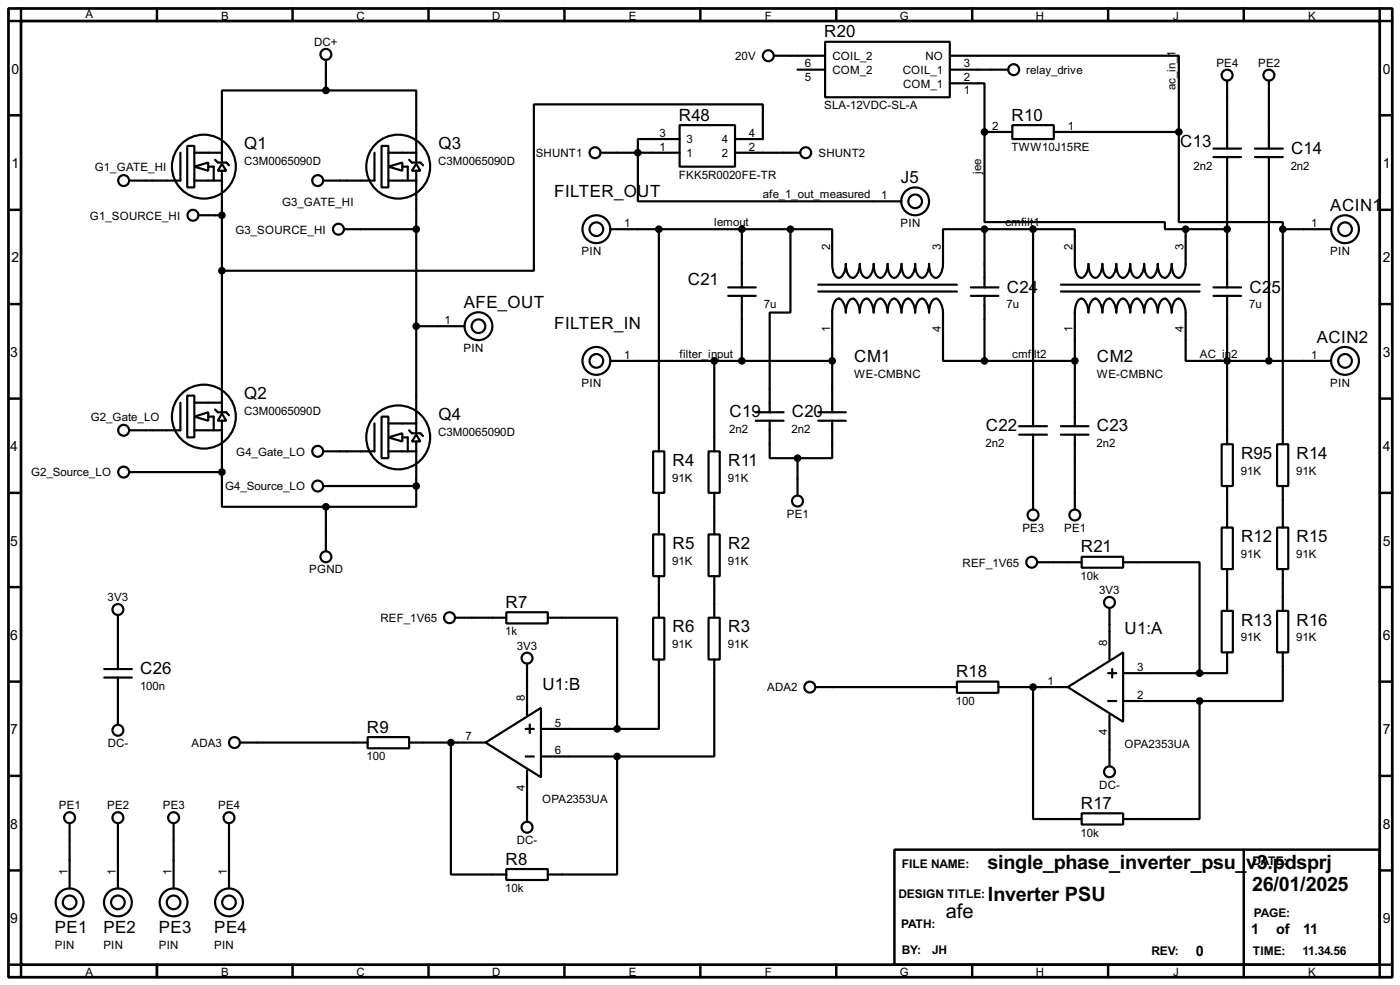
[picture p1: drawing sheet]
<svg xmlns="http://www.w3.org/2000/svg" width="256mm" height="180mm" viewBox="0 0 256 180" stroke-linecap="round" stroke-linejoin="round" font-family="sans-serif">
<path d="M1.6 1.6h253.5v177.3h-253.5zM3.9 3.9h248.9v172.7h-248.9z" fill="none" stroke="#000" stroke-width=".5"/>
<g fill="none" stroke="#000" stroke-width=".45">
<path d="M3.9 1.6v2.3h-2.3M28.8 1.6v2.3M53.6 1.6v2.3M78.5 1.6v2.3M103.4 1.6v2.3M128.3 1.6v2.3M153.2 1.6v2.3M178.1 1.6v2.3M203 1.6v2.3M227.9 1.6v2.3M252.8 1.6v2.3h2.3M1.6 21.1h2.3"/>
<path d="M1.6 38.4h2.3M252.8 21.1h2.3M252.8 38.4h2.3M1.6 55.7h2.3M252.8 55.7h2.3M1.6 73h2.3M252.8 73h2.3M1.6 90.2h2.3M252.8 90.2h2.3M1.6 107.5h2.3M252.8 107.5h2.3M1.6 124.8h2.3"/>
<path d="M252.8 124.8h2.3M1.6 142h2.3M1.6 159.3h2.3M163.9 155.5h88.9v21.1h-88.9zM227.9 155.5v23.4M252.8 142h2.3M252.8 159.3h2.3M1.6 176.6h2.3v2.3M28.8 176.6v2.3M53.6 176.6v2.3M78.5 176.6v2.3M103.4 176.6v2.3"/>
<path d="M128.3 176.6v2.3M153.2 176.6v2.3M178.1 176.6v2.3M203 176.6v2.3M255.1 176.6h-2.3v2.3"/>
</g>
<g fill="none" stroke="#000" stroke-width=".4">
<path d="M59.7 16.6h-19v8.9M59.7 16.6h16.6v8.9M59.7 11v5.6M141.8 10.2h9.4M146.1 12.8h5.1M151.2 7.7h22.8v10.1h-22.8zM174 15.3h6.4v8.9M174 10.2h42v14M174 12.8h10.7M224.8 14.8v12.4M232.5 14.8v12.4M33.1 28v5.1h-9.4"/>
<path d="M34.3 26.7h1.3v7.6h-1.3zM35.6 30.5l2.6-.7v1.5zM35.6 33.1h5.1M35.6 28h5.1M36.4 39.4h4.3M38.2 30.5h1v2.6M39.4 29.3l.5 .5h1.6l.5 .5M40.7 30l.8 1.3h-1.6zM40.7 25.7v4.1M40.7 31.3v39.9M68.6 28v5.1h-9.4M69.9 26.7h1.3v7.6h-1.3z"/>
<path d="M71.2 30.5l2.5-.7v1.5zM71.2 33.1h5.1M71.2 28h5.1M73.7 30.5h1v2.6M75 29.3l.5 .5h1.5l.5 .5M76.3 30l.7 1.3h-1.5zM76.3 25.7v4.1M76.3 31.3v43.7M110 28h14.5M124.5 22.9h10.2v7.6h-10.2zM124.5 25.5h-7.6v11.4h48.3M134.7 25.5h5.1v-6.4h-42v30.5h-57.1"/>
<path d="M134.7 28h11.9M180.4 24.2v16.5h33v1.3h3.8M180.4 24.2h5.1M185.5 22.9h7.6v2.6h-7.6zM193.1 24.2h22.9M216 24.2v16.5h19v1.3M222.3 28.8h5.1M222.3 27.2h5.1M224.8 28.8v23.8M229.9 28.8h5.1M229.9 27.2h5.1M232.5 28.8v37.3"/>
<path d="M63 42h13.3M76.3 59.7h8.8M111.8 42h33M120.7 42v40.6M133.4 54.2h5.1M133.4 52.6h5.1M135.9 42v10.6M135.9 54.2v11.9M144.8 42h7.7v6.3a2.96 2.96 0 0 0 .8 2.5 .88 .88 0 0 0 1.2-.7l.4-1.1 .1-.7a2.92 2.92 0 0 0 .9 2.5 .88 .88 0 0 0 1.2-.7l.3-1.1 .1-.7a2.89 2.89 0 0 0 .9 2.5 .89 .89 0 0 0 1.2-.7l.4-1.1 .1-.7a2.96 2.96 0 0 0 .8 2.5 .92 .92 0 0 0 1.3-.7l.3-1.1 .1-.7a2.96 2.96 0 0 0 .9 2.5 .91 .91 0 0 0 1.2-.7l.4-1.1 .1-.7a2.96 2.96 0 0 0 .8 2.5 .88 .88 0 0 0 1.2-.7l.4-1.1 .1-.7a2.92 2.92 0 0 0 .9 2.5 .88 .88 0 0 0 1.2-.7l.3-1.1 .1-.7a2.89 2.89 0 0 0 .9 2.5 .89 .89 0 0 0 1.2-.7l.4-1.1 .1-.7v-6.3h7.6M144.8 42v15.2h-3.8v18.3M149.9 53.4h25.4M149.9 52.1h25.4"/>
<path d="M177.9 54.2h5M177.9 52.6h5M180.4 42v10.6M180.4 54.2v11.9M180.4 42h8.9M189.3 42h7.6v6.3a2.96 2.96 0 0 0 .9 2.5 .88 .88 0 0 0 1.2-.7l.3-1.1 .1-.7a2.92 2.92 0 0 0 .9 2.5 .88 .88 0 0 0 1.2-.7l.4-1.1 .1-.7a2.89 2.89 0 0 0 .9 2.5 .89 .89 0 0 0 1.2-.7l.3-1.1 .1-.7a2.96 2.96 0 0 0 .9 2.5 .92 .92 0 0 0 1.2-.7l.4-1.1 .1-.7a2.96 2.96 0 0 0 .8 2.5 .91 .91 0 0 0 1.2-.7l.4-1.1 .1-.7a2.96 2.96 0 0 0 .9 2.5 .88 .88 0 0 0 1.2-.7l.3-1.1 .1-.7a2.92 2.92 0 0 0 .9 2.5 .88 .88 0 0 0 1.2-.7l.4-1.1 .1-.7a2.89 2.89 0 0 0 .9 2.5 .89 .89 0 0 0 1.2-.7l.3-1.1 .1-.7v-6.3M189.3 42v36M194.4 53.4h25.4M194.4 52.1h25.4M217.2 42h7.6M222.3 54.2h5.1M222.3 52.6h5.1"/>
<path d="M224.8 54.2v27.1M235 42h8.9M235 42v39.3M33.1 73.7v5.1h-9.4M34.3 72.4h1.3v7.7h-1.3zM35.6 76.3l2.6-.8v1.5zM35.6 78.8h5.1M35.6 73.7h5.1M38.2 76.3h1v2.5M39.4 75l.5 .5h1.6l.5 .5M40.7 75.7l.8 1.3h-1.6zM40.7 71.4v4.1"/>
<path d="M40.7 77v9.4M68.6 77.5v5.1h-9.4M69.9 76.3h1.3v7.6h-1.3zM71.2 77.5h5.1M75 78.8l.5 .5h1.5l.5 .5M76.3 79.6l.7 1.2h-1.5zM76.3 75.2v4.1M111.8 66.1h40.7M130.9 66.1v16.5M138.5 75.5h5.1M138.5 77h5.1M141 77v6.9h5.1"/>
<path d="M149.9 75.5h5.1M149.9 77h5.1M152.5 77v6.9h-6.4M180.4 66.1h-7.6v-8.9a2.68 2.68 0 0 0-1.3-2.5 1.47 1.47 0 0 0-1.1 1.3l-.2 1.2a2.68 2.68 0 0 0-1.2-2.5 2.33 2.33 0 0 0-1.3 2.5 2.68 2.68 0 0 0-1.3-2.5 1.47 1.47 0 0 0-1.1 1.3l-.1 1.2a2.7 2.7 0 0 0-1.3-2.5 1.47 1.47 0 0 0-1.1 1.3l-.2 1.2a2.61 2.61 0 0 0-1.3-2.5 1.47 1.47 0 0 0-1.1 1.3l-.1 1.2a2.68 2.68 0 0 0-1.3-2.5 1.47 1.47 0 0 0-1.1 1.3l-.2 1.2a2.68 2.68 0 0 0-1.2-2.5 2.33 2.33 0 0 0-1.3 2.5 2.68 2.68 0 0 0-1.3-2.5 1.47 1.47 0 0 0-1.1 1.3l-.1 1.2v18.3M180.4 66.1h16.5M186.7 78h5.1M186.7 79.6h5.1M189.3 79.6v13.7M194.4 78h5M194.4 79.6h5M196.9 79.6v13.7M243.9 66.1h-26.7v-8.9a2.68 2.68 0 0 0-1.2-2.5 1.47 1.47 0 0 0-1.2 1.3l-.1 1.2a2.68 2.68 0 0 0-1.3-2.5 2.33 2.33 0 0 0-1.3 2.5 2.68 2.68 0 0 0-1.2-2.5 1.47 1.47 0 0 0-1.1 1.3l-.2 1.2a2.7 2.7 0 0 0-1.3-2.5 1.47 1.47 0 0 0-1.1 1.3l-.1 1.2a2.61 2.61 0 0 0-1.3-2.5 1.47 1.47 0 0 0-1.1 1.3l-.2 1.2a2.68 2.68 0 0 0-1.2-2.5 1.47 1.47 0 0 0-1.2 1.3l-.1 1.2a2.68 2.68 0 0 0-1.3-2.5 2.33 2.33 0 0 0-1.3 2.5 2.68 2.68 0 0 0-1.2-2.5 1.47 1.47 0 0 0-1.1 1.3l-.2 1.2v20.8"/>
<path d="M23.7 86.4h17M40.7 86.4v6.4h19M59.2 89h17.1M59.7 92.8v8.1M71.2 80.1l2.5-.8v1.5zM71.2 82.6h5.1M73.7 80.1h1v2.5M76.3 89v3.8h-16.6M76.3 80.8v8.2M119.7 82.6h2v7.6h-2zM119.7 97.8h2v7.7h-2zM120.7 90.2v7.6"/>
<path d="M129.8 82.6h2.1v7.6h-2.1zM129.8 97.8h2.1v7.7h-2.1zM130.9 90.2v7.6M146.1 83.9v6.8M223.8 81.3h2.1v7.7h-2.1zM223.8 96.6h2.1v7.6h-2.1zM224.8 89v7.6M234 96.6h2v7.6h-2zM234 81.3h2v7.7h-2zM235 89v7.6M21.6 112.6v9.9M83.4 113.1h9.4"/>
<path d="M92.8 112.1h7.6v2h-7.6zM100.4 113.1h12.7v20.3M119.7 113.1h2v7.6h-2zM120.7 105.5v7.6M129.8 113.1h2.1v7.6h-2.1zM130.9 105.5v7.6M190 102.9h8.2M198.2 101.9h7.6v2h-7.6zM203.3 111.3v9.4M205.8 102.9h14v20.3M223.8 111.8h2.1v7.6h-2.1zM224.8 119.4v3.8h-5"/>
<path d="M224.8 104.2v7.6M234 111.8h2v7.6h-2zM235 119.4v8.9h-15.2M235 104.2v7.6M19.1 122.5h5.1M19.1 124h5.1M21.6 124v8.6M44 135.9h23.4M67.4 134.9h7.6v2.1h-7.6zM75 135.9h14M82.6 135.9v24.2h10.2M89 135.9l10.1-6.3v12.7z"/>
<path d="M96.3 138.5h1.5M96.3 133.4h1.5M96.6 121.5v9.4M97.1 132.6v1.6M99.1 138.5h14M99.1 133.4h14M113.1 138.5v21.6h-12.7M120.7 120.7v12.7h-7.6M130.9 120.7v17.8h-17.8M149.4 125.8h25.9M175.3 124.8h7.6v2h-7.6zM182.9 125.8h12.7"/>
<path d="M189.3 125.8v24.1h8.9M195.6 125.8l10.2-6.4v12.7zM203 123.2h1.5M203 128.3h1.5M203.3 130.9v9.4M203.8 122.5v1.5M205.8 123.2h14M205.8 128.3h14M219.8 128.3v21.6h-14M12.8 150.7v11.9M21.6 150.7v11.9M31.8 150.7v11.9"/>
<path d="M42 150.7v11.9M92.8 159.1h7.6v2h-7.6zM96.6 141v9.4M198.2 148.9h7.6v2h-7.6z"/>
<circle cx="59.7" cy="10" r="1"/>
<circle cx="140.7" cy="10.2" r="1"/>
<circle cx="185.7" cy="12.8" r="1"/>
<circle cx="224.8" cy="13.8" r="1"/>
<circle cx="232.4" cy="13.8" r="1"/>
<circle cx="22.6" cy="33.1" r="1"/>
<circle cx="35.3" cy="39.4" r="1"/>
<circle cx="37.3" cy="30.5" r="5.9"/>
<circle cx="58.2" cy="33.1" r="1"/>
<circle cx="72.9" cy="30.5" r="5.9"/>
<circle cx="109" cy="28" r="1"/>
<circle cx="147.6" cy="28" r="1"/>
<circle cx="167.6" cy="36.9" r="2.55"/>
<circle cx="167.6" cy="36.9" r="1.25"/>
<circle cx="62" cy="42" r="1"/>
<circle cx="87.6" cy="59.7" r="2.55"/>
<circle cx="87.6" cy="59.7" r="1.25"/>
<circle cx="109.2" cy="42" r="2.55"/>
<circle cx="109.2" cy="42" r="1.25"/>
<circle cx="246.4" cy="42" r="2.55"/>
<circle cx="246.4" cy="42" r="1.25"/>
<circle cx="22.6" cy="78.8" r="1"/>
<circle cx="37.3" cy="76.3" r="5.9"/>
<circle cx="109.2" cy="66.1" r="2.55"/>
<circle cx="109.2" cy="66.1" r="1.25"/>
<circle cx="246.4" cy="66.1" r="2.55"/>
<circle cx="246.4" cy="66.1" r="1.25"/>
<circle cx="22.6" cy="86.4" r="1"/>
<circle cx="58.2" cy="89" r="1"/>
<circle cx="58.2" cy="82.6" r="1"/>
<circle cx="72.9" cy="80.1" r="5.9"/>
<circle cx="146.1" cy="91.7" r="1"/>
<circle cx="189.2" cy="94.3" r="1"/>
<circle cx="196.9" cy="94.3" r="1"/>
<circle cx="21.6" cy="111.6" r="1"/>
<circle cx="59.7" cy="101.9" r="1"/>
<circle cx="82.3" cy="113.1" r="1"/>
<circle cx="189" cy="102.9" r="1"/>
<circle cx="203.2" cy="110.3" r="1"/>
<circle cx="21.6" cy="133.7" r="1"/>
<circle cx="42.9" cy="135.9" r="1"/>
<circle cx="96.5" cy="120.5" r="1"/>
<circle cx="148.3" cy="125.8" r="1"/>
<circle cx="12.7" cy="149.7" r="1"/>
<circle cx="21.6" cy="149.7" r="1"/>
<circle cx="31.8" cy="149.7" r="1"/>
<circle cx="41.9" cy="149.7" r="1"/>
<circle cx="96.5" cy="151.4" r="1"/>
<circle cx="203.2" cy="141.3" r="1"/>
<circle cx="12.7" cy="165.2" r="2.55"/>
<circle cx="12.7" cy="165.2" r="1.25"/>
<circle cx="21.6" cy="165.2" r="2.55"/>
<circle cx="21.6" cy="165.2" r="1.25"/>
<circle cx="31.8" cy="165.2" r="2.55"/>
<circle cx="31.8" cy="165.2" r="1.25"/>
<circle cx="41.9" cy="165.2" r="2.55"/>
<circle cx="41.9" cy="165.2" r="1.25"/>
</g>
<circle cx="180.4" cy="24.2" r=".2" fill="#000"/>
<g fill="#000" stroke="#000" stroke-width=".4">
<circle cx="59.7" cy="16.6" r=".5"/>
<circle cx="40.6" cy="39.4" r=".5"/>
<circle cx="116.8" cy="28" r=".5"/>
<circle cx="180.3" cy="24.2" r=".5"/>
<circle cx="215.9" cy="24.2" r=".5"/>
<circle cx="40.6" cy="49.6" r=".5"/>
<circle cx="76.2" cy="59.7" r=".5"/>
<circle cx="76.2" cy="42" r=".5"/>
<circle cx="120.7" cy="42" r=".5"/>
<circle cx="135.9" cy="42" r=".5"/>
<circle cx="144.8" cy="42" r=".5"/>
<circle cx="180.3" cy="42" r=".5"/>
<circle cx="189.2" cy="42" r=".5"/>
<circle cx="217.2" cy="42" r=".5"/>
<circle cx="224.8" cy="42" r=".5"/>
<circle cx="235" cy="42" r=".5"/>
<circle cx="130.8" cy="66.1" r=".5"/>
<circle cx="135.9" cy="66.1" r=".5"/>
<circle cx="152.4" cy="66.1" r=".5"/>
<circle cx="180.3" cy="66.1" r=".5"/>
<circle cx="196.9" cy="66.1" r=".5"/>
<circle cx="224.8" cy="66.1" r=".5"/>
<circle cx="232.4" cy="66.1" r=".5"/>
<circle cx="40.6" cy="86.4" r=".5"/>
<circle cx="59.7" cy="92.8" r=".5"/>
<circle cx="76.2" cy="89" r=".5"/>
<circle cx="146.1" cy="83.9" r=".5"/>
<circle cx="82.6" cy="135.9" r=".5"/>
<circle cx="113" cy="138.5" r=".5"/>
<circle cx="113" cy="133.4" r=".5"/>
<circle cx="189.2" cy="125.8" r=".5"/>
<circle cx="219.7" cy="123.2" r=".5"/>
<circle cx="219.7" cy="128.3" r=".5"/>
</g>
<g font-size="4.1">
<text x="180.9" y="159.1">single_phase_inverter_psu_</text>
<text x="228.3" y="159.1">v3.pdsprj</text>
<text x="173.3" y="168">afe</text>
<text x="181" y="164.9">Inverter PSU</text>
<text x="229.4" y="163.1">26/01/2025</text>
</g>
<g font-size="3.5">
<text x="151" y="6.9">R20</text>
<text x="124.4" y="22.1">R48</text>
<text x="185.3" y="22.1">R10</text>
<text x="44.8" y="27.3">Q1</text>
<text x="80.3" y="27.3">Q3</text>
<text x="216.2" y="26.8">C13</text>
<text x="236.5" y="28.2">C14</text>
<text x="165" y="33.5">J5</text>
<text x="101.5" y="36">FILTER_OUT</text>
<text x="243.7" y="38.6">ACIN1</text>
<text x="126" y="52.2">C21</text>
<text x="184.5" y="53.6">C24</text>
<text x="228.9" y="53.6">C2</text>
<text x="232.9" y="53.6">5</text>
<text x="85" y="56.4">AFE_OUT</text>
<text x="101.5" y="60.2">FILTER_IN</text>
<text x="241.2" y="62.8">ACIN2</text>
<text x="156.5" y="66.3">CM1</text>
<text x="201" y="66.3">CM2</text>
<text x="44.8" y="73.1">Q2</text>
<text x="80.3" y="76.9">Q4</text>
<text x="133.7" y="76.4">C19</text>
<text x="145.1" y="76.4">C20</text>
<text x="180.6" y="79">C22</text>
<text x="201" y="79">C23</text>
<text x="227.4" y="84">R95</text>
<text x="237.5" y="84">R14</text>
<text x="123.2" y="85.3">R4</text>
<text x="133.4" y="85.3">R11</text>
<text x="123.2" y="100.5">R5</text>
<text x="133.4" y="100.5">R2</text>
<text x="198" y="101.1">R21</text>
<text x="227.4" y="99.3">R12</text>
<text x="237.5" y="99.3">R15</text>
<text x="92.6" y="111.3">R7</text>
<text x="123.2" y="115.8">R6</text>
<text x="133.4" y="115.8">R3</text>
<text x="206" y="116.1">U1:A</text>
<text x="227.4" y="114.5">R13</text>
<text x="237.5" y="114.5">R16</text>
<text x="25.7" y="123.4">C26</text>
<text x="175.2" y="124">R18</text>
<text x="99.4" y="126.3">U1:B</text>
<text x="67.2" y="134.1">R9</text>
<text x="198" y="148.1">R17</text>
<text x="92.6" y="158.3">R8</text>
<text x="10.1" y="170.8">PE1</text>
<text x="19" y="170.8">PE2</text>
<text x="29.1" y="170.8">PE3</text>
<text x="39.3" y="170.8">PE4</text>
</g>
<g font-size="3">
<text x="229.2" y="171">1</text>
<text x="233.8" y="171">of</text>
<text x="238.8" y="171">11</text>
<text x="219.1" y="175">0</text>
</g>
<g font-size="2.9">
<text x="2.1" y="13.5">0</text>
<text x="253.4" y="13.5">0</text>
<text x="2.1" y="30.7">1</text>
<text x="253.4" y="30.7">1</text>
<text x="2.1" y="48">2</text>
<text x="253.4" y="48">2</text>
<text x="1.9" y="65.3">3</text>
<text x="253.4" y="65.3">3</text>
<text x="1.9" y="82.5">4</text>
<text x="253.4" y="82.5">4</text>
<text x="1.9" y="99.9">5</text>
<text x="253.4" y="99.9">5</text>
<text x="1.9" y="117.1">6</text>
<text x="253.4" y="117.1">6</text>
<text x="1.9" y="134.4">7</text>
<text x="253.4" y="134.4">7</text>
<text x="1.9" y="151.7">8</text>
<text x="253.4" y="151.7">8</text>
<text x="1.9" y="168.9">9</text>
<text x="253.4" y="168.9">9</text>
</g>
<g font-size="2.5">
<text x="165.2" y="158.9">FILE NAME:</text>
<text x="229.4" y="158.4">DATE:</text>
<text x="164.6" y="164.4">DESIGN TITLE:</text>
<text x="229.7" y="167.8">PAGE:</text>
<text x="165.1" y="169.8">PATH:</text>
<text x="165.2" y="174.6">BY:</text>
<text x="170.7" y="174.6">JH</text>
<text x="210.9" y="174.8">REV:</text>
<text x="229.5" y="174.8">TIME:</text>
<text x="238.6" y="174.8">11.34.56</text>
</g>
<g font-size="2.4">
<text x="15.6" y="3.4">A</text>
<text x="40.5" y="3.6">B</text>
<text x="65.3" y="3.6">C</text>
<text x="90.2" y="3.6">D</text>
<text x="115.2" y="3.6">E</text>
<text x="140.1" y="3.6">F</text>
<text x="164.8" y="3.6">G</text>
<text x="189.8" y="3.6">H</text>
<text x="214.9" y="3.6">J</text>
<text x="239.6" y="3.6">K</text>
<text x="57.5" y="8.5">DC+</text>
<text x="134.7" y="11">20V</text>
<text x="152.5" y="11">COIL_2</text>
<text x="169.5" y="11">NO</text>
<text x="147.5" y="14.8">5</text>
<text x="147.5" y="12.2">6</text>
<text x="152.5" y="13.6">COM_2</text>
<text x="165.4" y="13.6">COIL_1</text>
<text x="165.4" y="16.1">COM_1</text>
<text x="176.6" y="17.3">1</text>
<text x="176.6" y="14.8">2</text>
<text x="176.6" y="12.2">3</text>
<text x="188" y="13.6">relay_drive</text>
<text x="215.4" y="16.6" transform="rotate(-90 215.4 16.6)">ac_in_1</text>
<text x="222.8" y="12.3">PE4</text>
<text x="230.5" y="12.3">PE2</text>
<text x="151" y="20">SLA-12VDC-SL-A</text>
<text x="181.8" y="23.8">2</text>
<text x="195.6" y="23.8">1</text>
<text x="98.1" y="28.8">SHUNT1</text>
<text x="120.8" y="27.5">1</text>
<text x="120.8" y="25">3</text>
<text x="125.8" y="28.8">1</text>
<text x="125.8" y="26.3">3</text>
<text x="132.3" y="28.8">2</text>
<text x="132.3" y="26.3">4</text>
<text x="137.2" y="27.5">2</text>
<text x="137.2" y="25">4</text>
<text x="149.9" y="28.8">SHUNT2</text>
<text x="185.3" y="27.7">TWW10J15RE</text>
<text x="17.4" y="31.3">G1_GATE_HI</text>
<text x="44.7" y="30.3">C3M0065090D</text>
<text x="80.3" y="30.3">C3M0065090D</text>
<text x="124.3" y="32.7">FKK5R0020FE-TR</text>
<text x="179.8" y="31.8" transform="rotate(-90 179.8 31.8)">jee</text>
<text x="218.7" y="31">2n2</text>
<text x="236.5" y="31">2n2</text>
<text x="16.5" y="40.2">G1_SOURCE_HI</text>
<text x="51.7" y="37.7">G3_GATE_HI</text>
<text x="114.4" y="41.6">1</text>
<text x="130.9" y="41.3">lemout</text>
<text x="139.8" y="36.3">afe_1_out_measured</text>
<text x="161.5" y="36.5">1</text>
<text x="165" y="41.6">PIN</text>
<text x="184.2" y="41.3">cmfilt1</text>
<text x="240.2" y="41.6">1</text>
<text x="43.1" y="42.7">G3_SOURCE_HI</text>
<text x="106.5" y="46.7">PIN</text>
<text x="152" y="45.7" transform="rotate(-90 152 45.7)">2</text>
<text x="172.4" y="45.8" transform="rotate(-90 172.4 45.8)">3</text>
<text x="196.5" y="45.8" transform="rotate(-90 196.5 45.8)">2</text>
<text x="216.8" y="45.8" transform="rotate(-90 216.8 45.8)">3</text>
<text x="243.7" y="46.7">PIN</text>
<text x="81.5" y="59.3">1</text>
<text x="140" y="56.4">7u</text>
<text x="184.4" y="56.4">7u</text>
<text x="228.9" y="56.4">7u</text>
<text x="84.9" y="64.5">PIN</text>
<text x="114.4" y="65.6">1</text>
<text x="124.5" y="65.5">filter_input</text>
<text x="152" y="60.9" transform="rotate(-90 152 60.9)">1</text>
<text x="172.4" y="60.9" transform="rotate(-90 172.4 60.9)">4</text>
<text x="185.5" y="65.5">cmfi</text>
<text x="189.4" y="65.5">l</text>
<text x="190" y="65.5">t2</text>
<text x="196.5" y="60.9" transform="rotate(-90 196.5 60.9)">1</text>
<text x="216.8" y="60.9" transform="rotate(-90 216.8 60.9)">4</text>
<text x="219.8" y="65.5">AC_in2</text>
<text x="240.2" y="65.6">1</text>
<text x="106.5" y="70.8">PIN</text>
<text x="156.5" y="69.1">WE-CMBNC</text>
<text x="200.9" y="69.1">WE-CMBNC</text>
<text x="243.7" y="70.8">PIN</text>
<text x="16.6" y="77.1">G2_Gate_LO</text>
<text x="44.7" y="76">C3M0065090D</text>
<text x="43.3" y="83.4">G4_Gate_LO</text>
<text x="80.3" y="79.8">C3M0065090D</text>
<text x="133.6" y="79.3">2n2</text>
<text x="145" y="79.3">2n2</text>
<text x="180.6" y="81.8">2n2</text>
<text x="200.9" y="81.8">2n2</text>
<text x="5.7" y="87.2">G2_Source_LO</text>
<text x="41.2" y="89.8">G4_Source_LO</text>
<text x="123.2" y="88.2">91K</text>
<text x="133.4" y="88.2">91K</text>
<text x="227.3" y="86.9">91K</text>
<text x="237.5" y="86.9">91K</text>
<text x="144.1" y="94.8">PE1</text>
<text x="187.3" y="97.4">PE3</text>
<text x="194.9" y="97.4">PE1</text>
<text x="56.6" y="105">PGND</text>
<text x="123.2" y="103.5">91K</text>
<text x="133.4" y="103.5">91K</text>
<text x="176.3" y="103.7">REF_1V65</text>
<text x="198" y="106.1">10k</text>
<text x="227.3" y="102.2">91K</text>
<text x="237.5" y="102.2">91K</text>
<text x="19.7" y="110.1">3V3</text>
<text x="69.7" y="113.9">REF_1V65</text>
<text x="201.4" y="108.8">3V3</text>
<text x="92.6" y="116.3">1k</text>
<text x="94.7" y="119">3V3</text>
<text x="123.2" y="118.7">91K</text>
<text x="133.4" y="118.7">91K</text>
<text x="202.8" y="118.2" transform="rotate(-90 202.8 118.2)">8</text>
<text x="227.3" y="117.4">91K</text>
<text x="237.5" y="117.4">91K</text>
<text x="191.9" y="125.4">1</text>
<text x="208.3" y="122.8">3</text>
<text x="25.7" y="126.3">100n</text>
<text x="96.2" y="128.3" transform="rotate(-90 96.2 128.3)">8</text>
<text x="140.5" y="126.6">ADA2</text>
<text x="175.1" y="129">100</text>
<text x="208.3" y="127.9">2</text>
<text x="19.7" y="136.7">DC-</text>
<text x="35.1" y="136.7">ADA3</text>
<text x="85.3" y="135.5">7</text>
<text x="101.7" y="133">5</text>
<text x="202.8" y="134.6" transform="rotate(-90 202.8 134.6)">4</text>
<text x="206" y="136.9">OPA2353UA</text>
<text x="67.2" y="139.2">100</text>
<text x="101.7" y="138.1">6</text>
<text x="10.8" y="148.2">PE1</text>
<text x="19.6" y="148.2">PE2</text>
<text x="29.8" y="148.2">PE3</text>
<text x="40" y="148.2">PE4</text>
<text x="96.2" y="144.7" transform="rotate(-90 96.2 144.7)">4</text>
<text x="99.3" y="147">OPA2353UA</text>
<text x="201.4" y="144.4">DC-</text>
<text x="94.7" y="154.5">DC-</text>
<text x="198" y="153.1">10k</text>
<text x="12.3" y="160.1" transform="rotate(-90 12.3 160.1)">1</text>
<text x="21.2" y="160.1" transform="rotate(-90 21.2 160.1)">1</text>
<text x="31.4" y="160.1" transform="rotate(-90 31.4 160.1)">1</text>
<text x="41.6" y="160.1" transform="rotate(-90 41.6 160.1)">1</text>
<text x="92.6" y="163.3">10k</text>
<text x="10" y="173.7">PIN</text>
<text x="18.9" y="173.7">PIN</text>
<text x="29.1" y="173.7">PIN</text>
<text x="39.2" y="173.7">PIN</text>
<text x="15.6" y="178.7">A</text>
<text x="40.5" y="178.7">B</text>
<text x="65.3" y="178.7">C</text>
<text x="90.2" y="178.7">D</text>
<text x="115.2" y="178.7">E</text>
<text x="140.1" y="178.7">F</text>
<text x="164.8" y="178.7">G</text>
<text x="189.8" y="178.7">H</text>
<text x="214.9" y="178.7">J</text>
<text x="239.6" y="178.7">K</text>
</g>
</svg>
